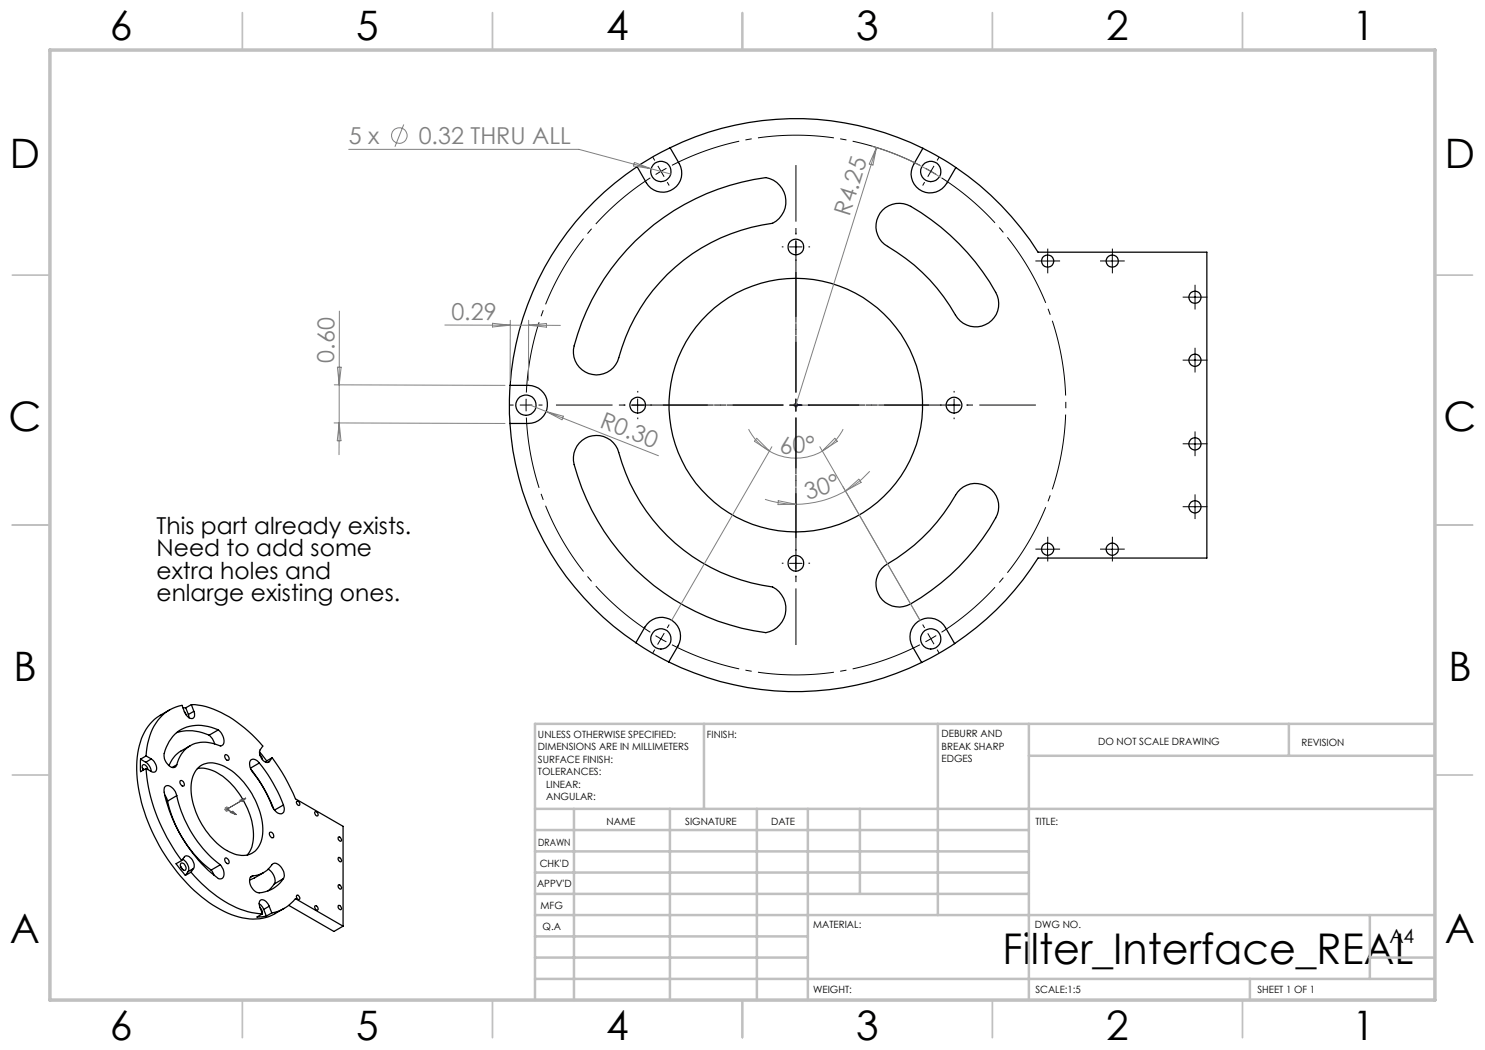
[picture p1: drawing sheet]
<svg xmlns="http://www.w3.org/2000/svg" width="297mm" height="210mm" viewBox="0 0 297 210" stroke-linecap="round" stroke-linejoin="round" font-family="sans-serif">
<g fill="none" stroke="#000" stroke-width=".25">
<path d="M127.4 33.3a57.1 57.1 0 0 0-25.4 43.8M134 29.6a57.2 57.2 0 0 1 50.6 .1M134 29.6l1.9 3.1a3.8 3.8 0 0 1-1.4 5.2 3.8 3.8 0 0 1-5.2-1.4l-1.9-3.2M134 29.6a47.9 47.9 0 0 0-6.6 3.7M184.6 29.7l-1.9 3.2a3.8 3.8 0 0 0 1.4 5.2 3.8 3.8 0 0 0 5.2-1.4l1.9-3.2M184.6 29.7l4.2 2.3 2.4 1.5M191.2 33.5a57.6 57.6 0 0 1 16.4 16.9h33.8v61.2h-33.8a56.4 56.4 0 0 1-16.7 17.1M127.1 48.2a46.2 46.2 0 0 1 26.1-12.7 4.9 4.9 0 0 1 3.9 4.1 4.9 4.9 0 0 1-2.6 5.1 36.9 36.9 0 0 0-31 27.6 4.6 4.6 0 0 1-5.8 2.4 4.6 4.6 0 0 1-2.9-5.5 46.3 46.3 0 0 1 12.3-21zM176.5 42a4.7 4.7 0 0 1 5.6-.7 45.4 45.4 0 0 1 17.4 17.9 4.6 4.6 0 0 1-2.4 5.7 4.6 4.6 0 0 1-6-1.9 37.5 37.5 0 0 0-14.2-14.1 4.6 4.6 0 0 1-.4-6.9zM102 77.1h3.7a3.8 3.8 0 0 1 3.8 3.8 3.8 3.8 0 0 1-3.8 3.8h-3.7M102 77.1l-.1 2.8 .1 4.8M102 84.7a57.3 57.3 0 0 0 25.2 43.8"/>
<path d="M115.9 88.6a4.6 4.6 0 0 1 7.9 1.9 36.6 36.6 0 0 0 30.7 26.9 4.9 4.9 0 0 1 2.6 5 4.9 4.9 0 0 1-3.9 4.1 45.8 45.8 0 0 1-38.5-34.4 4.6 4.6 0 0 1 1.2-3.5zM192.1 97.9a4.6 4.6 0 0 1 5.9-.2 4.6 4.6 0 0 1 1.1 5.9 44.4 44.4 0 0 1-17.7 17.5 4.6 4.6 0 0 1-5.8-2.4 4.6 4.6 0 0 1 1.9-5.9 37.6 37.6 0 0 0 14-14.4zM127.2 128.5l1.8-3.1a3.8 3.8 0 0 1 5.2-1.4 3.8 3.8 0 0 1 1.4 5.2l-1.9 3.2M127.2 128.5l3.2 2.1 3.3 1.8M133.7 132.4a57.2 57.2 0 0 0 50.6 .1M190.9 128.7l-1.8-3.2a3.8 3.8 0 0 0-5.2-1.4 3.8 3.8 0 0 0-1.4 5.2l1.8 3.2M190.9 128.7l-3.2 2-3.4 1.8M28.1 151.8v2.5l1.1-.6M28.1 151.8l1 .7M28.5 153.6l.3 .3M29.1 152.5a2.34 2.34 0 0 1 1.1 1.8M29.2 153.7a35 35 0 0 0 7.1 18.4"/>
<path d="M29.2 151.2l-1.1 .6M29.2 153.7l1 .6M29.2 151.2l1.1 .6M29.6 153.9a.89 .89 0 0 0-1-.9l-.2 .4 .3 .6M30.3 151.8a1.98 1.98 0 0 1 .8 2.5l-.3 .1-.6-.1M30.3 151.8l-1.2 .7M32.9 159l.6 1.2M33.9 142l-1.8 1a10 10 0 0 0-4.5 7.6 29.7 29.7 0 0 0 3.8 17.6 32.5 32.5 0 0 0 13.4 14.1 10.8 10.8 0 0 0 10.1 .5l1.9-1.1M35.3 146.5a9.1 9.1 0 0 1 6.5 .5M35.3 159.1a2.21 2.21 0 0 0-2-1.9l-.5 .5a20.1 20.1 0 0 0 2.5 7.9 27.9 27.9 0 0 0 8.6 10.2 .94 .94 0 0 0 .9-1.4l-.2-.6-.5-.8M35.3 159.1a23.9 23.9 0 0 0 8.8 13.9M35.3 159.1l-1.8 1.1"/>
<path d="M35.3 153l-.9 .5M36.1 156.1a.68 .68 0 0 1 .6 .4 .68 .68 0 0 1 0 .7 .76 .76 0 0 1-.6-1.1zM36.6 141.6h.5M36.9 142.3l.3 .6M37.1 141.6l.6 1.3M37.7 142.9l.1 .7M38.1 149.1a9.3 9.3 0 0 0-3 2l-.7 .8-.6 1.2M38.3 140.9a16.8 16.8 0 0 1 9.8 4.1l2.3 1.9 2.2 2.3a1.75 1.75 0 0 0-.7 1.3 1.93 1.93 0 0 0 1.8 2l.2-.2M38.3 140.9l-1.2 .7M38.3 140.9l.5 1.4M38.8 142.3a.89 .89 0 0 1-.5 1.4 2 2 0 0 1-1.4-1.3l-.5-1.3a9 9 0 0 0-6.9 7.6l-.3 2.5M38.8 142.3l-1.1 .6"/>
<path d="M39.5 153.7a6.9 6.9 0 0 1 5.5 1.9 15.3 15.3 0 0 1 5.6 12.8l-.4 1.4-.7 1.2M39.7 153.5a4.4 4.4 0 0 1 5.2-.2 15.4 15.4 0 0 1 7.6 13.5 4.1 4.1 0 0 1-4.2 4.3 10 10 0 0 1-6.7-4.5 14 14 0 0 1-3.2-10.8l.5-1.3zM41.8 147l.7 .7 .4 1.1M43.7 146a7.8 7.8 0 0 0-8.8 .9 6.9 6.9 0 0 0-2.1 4.5 2.22 2.22 0 0 0 2.1 2.1l.4-.5M43.7 146a2.57 2.57 0 0 1 .9 3l-.3 .2a8 8 0 0 0-5.7-.3 5.9 5.9 0 0 0-3.3 4.1M43.7 146l-1.9 1M45 151a.66 .66 0 0 1 .7 .3 .66 .66 0 0 1-.1 .8 .77 .77 0 0 1-.6-1.1zM50.2 153.8a30.2 30.2 0 0 1 4.6 8M51.9 152.6a1.04 1.04 0 0 0-.9-.7 1.04 1.04 0 0 0-1 .5 2.54 2.54 0 0 0 .6 2.1 27.5 27.5 0 0 1 4.1 7.2 1.4 1.4 0 0 0 1.9 .9l.3-.8-.2-.8M51.9 152.6a31.2 31.2 0 0 1 4.8 8.4M51.9 152.6l-1.8 1M51.9 150.3l1.4 1.9"/>
<path d="M52 151l.4 .4 .1 .5M53.3 152.2l-.2 .2M53.9 152.3l-.4 .2M54.4 151.5a38.2 38.2 0 0 1 4.7 8.3l9.5 5.5v19.9M54.4 151.5l-1.1 .7M54.4 151.5l-.5 .8M33.5 160.2a24 24 0 0 0 8.7 13.8M36.1 173.2l.3 .6M36.2 172.6a.88 .88 0 0 1 .9 .5 .88 .88 0 0 1-.2 1 1.07 1.07 0 0 1-.7-1.5zM36.3 172.1l-1.1 .6 1.9 2.4M36.3 172.1l.6-.7a.89 .89 0 0 1 1.3 .3 1.9 1.9 0 0 1 .5 2M36.5 171.9a2.06 2.06 0 0 1 1.1 2.4"/>
<path d="M37.6 174.3l-.5 .8M38.2 174.4a23.3 23.3 0 0 0 12.1 8.1l2.2 .3M38.2 174.4l-1.1 .7M38.7 173.7l-.5 .7M38.7 173.7l-1.1 .6M42.2 174l.6 1.1M44.1 173l-1.9 1M45 171.6a.68 .68 0 0 1 .7 .4 .68 .68 0 0 1-.1 .7 .79 .79 0 0 1-.6-1.1zM50.6 175.2a5.2 5.2 0 0 0 3.9-2.4 1.62 1.62 0 0 1 2.1 1.2l.3 1.1-.2 .6M50.6 175.2a1.28 1.28 0 0 0-.5 1.9 2.06 2.06 0 0 0 2.9 1.3 6.2 6.2 0 0 0 3.7-2.7M50.6 175.2l-.5 .3M52.7 174.5l-2.8 1.5"/>
<path d="M53.6 173.8a2.55 2.55 0 0 1 1.3 3M54 166.5a.66 .66 0 0 1 .7 .3 .66 .66 0 0 1-.1 .8 .76 .76 0 0 1-.6-1.1zM54.9 176.8l-1.3 1.4M56.7 175.7l-1.8 1.1M56.7 161l-1.8 1M59.3 160.3a.5 .5 0 0 1 .6 .2 .5 .5 0 0 1-.1 .6 .67 .67 0 0 1-.5-.8zM59.4 179a.54 .54 0 0 1 .5 .3 .54 .54 0 0 1-.1 .6 .58 .58 0 0 1-.4-.9zM62.9 162.4a.45 .45 0 0 1 .6 .2 .45 .45 0 0 1-.1 .6l-.3-.2zM67.7 167.4a.51 .51 0 0 1 .5 .3 .51 .51 0 0 1-.1 .6 .63 .63 0 0 1-.4-.9zM67.7 176.9a.54 .54 0 0 1 .5 .4 .54 .54 0 0 1-.1 .5 .58 .58 0 0 1-.4-.9zM67.7 171.5a.54 .54 0 0 1 .5 .3 .54 .54 0 0 1-.1 .6 .58 .58 0 0 1-.4-.9zM51.8 180.8l.7 .6 .2 .5"/>
<path d="M52 181.6l.4 .6 .1 .5M52.5 182.8l-1.1 .6 1.9-.2M52.7 181.9l.6 1.3M53.8 181.2a1.54 1.54 0 0 0-1.7-1.2l-.3 .7 .7 2.1M53.8 181.2l.6 1.4M53.8 181.2l-1.1 .7M54.4 182.6a7.8 7.8 0 0 0 4.7-2.9l9.5 5.5M54.4 182.6l-1.1 .6M57.7 181.1l9.1 5.2 1.8-1.1M63 181.2a.49 .49 0 0 1 .5 .2 .49 .49 0 0 1-.1 .6 .65 .65 0 0 1-.4-.8zM67.7 181.1a.51 .51 0 0 1 .5 .3 .51 .51 0 0 1-.1 .6 .63 .63 0 0 1-.4-.9z"/>
<circle cx="132.2" cy="34.3" r="2.03"/>
<circle cx="186.2" cy="34.3" r="2.03"/>
<circle cx="159.2" cy="49.4" r="1.58"/>
<circle cx="209.5" cy="52.2" r="1.22"/>
<circle cx="222.5" cy="52.2" r="1.23"/>
<circle cx="239" cy="59.5" r="1.22"/>
<circle cx="239" cy="72" r="1.22"/>
<circle cx="105.2" cy="81" r="2.03"/>
<circle cx="127.5" cy="81" r="1.58"/>
<circle cx="159.2" cy="81" r="25.4"/>
<circle cx="190.8" cy="81" r="1.57"/>
<circle cx="239" cy="88.8" r="1.22"/>
<circle cx="159.2" cy="112.6" r="1.57"/>
<circle cx="209.5" cy="109.8" r="1.22"/>
<circle cx="222.5" cy="109.8" r="1.23"/>
<circle cx="239" cy="101.4" r="1.22"/>
<circle cx="132.2" cy="127.8" r="2.03"/>
<circle cx="186.2" cy="127.8" r="2.03"/>
</g>
<g fill="none" stroke="#808080" stroke-width=".2">
<path d="M69.7 29.9h46.1l14.4 3.9M80.8 24.9l-1.8 4.4M126.9 32.5l3.3 1.3-3.5-.6zM130.2 33.8l4 1M174.3 29.2a51.4 51.4 0 0 1 13.8 6.3M175.3 29.5l-16.1 51.5M175.3 29.5l-.7 3.5-.8-.2zM66.9 77l34.1 .1M67.5 73.4h.7l-.4 3.6zM67.9 62.2l-.1 22.4M89 65h13M98.5 64.7l3.5 .3-3.5 .4z"/>
<path d="M102 65h3.7M102.1 64.1l-.1 12M105.7 64.1v12M105.7 65l6.4 .1M105.7 65l3.6-.3v.7zM66.8 84.6l34.2 .1M67.8 84.6v6.3M67.8 84.6l.4 3.6h-.7zM105.7 80.9l3.5 1.4M109.2 82.3l22.5 8.8M109.2 82.3l3.5 .9-.3 .8zM149.7 85.8a10.2 10.2 0 0 0 4.2 4.4"/>
<path d="M151.3 87.7l2.6 2.5-3-1.9zM153 99.9a20.3 20.3 0 0 0 6.2 1M153.9 90.2a10.4 10.4 0 0 0 10.6 0M154.4 89.4l-20.1 34.7M158.7 81h1M158.8 80.7l.7 .7M159.2 80.5v1M159.5 80.7l-.7 .7M164 89.4l20 34.7-15.4-26.8M167 87.7l.5 .6-3 1.9zM168.6 85.8a10.2 10.2 0 0 1-4.1 4.4M169.1 98.2a19.9 19.9 0 0 1-9.9 2.7"/>
<path d="M169.1 98.2l2.7-2.4 .4 .7zM174 94.3a20.4 20.4 0 0 1-4.9 3.9M155.6 100.1l3.6 .8h-3.6zM44.9 161.8h1M45 161.5l.7 .7M45.4 161.3v1M45.7 161.5l-.7 .7"/>
<circle cx="79.9" cy="27.1" r="1.55"/>
</g>
<path d="M159 81h.3zM159.1 81h.1zM159.2 81h.1M159.2 81h2.7M160.2 81h-.5h.5M161.9 81h-.3h.3M48.9 159.7l.3-.1zM49.2 159.6l-3.8 2.2 1.9 1.1M46.1 162.5l.5-.3 .7 .7zM47 162.8l.3 .1zM48 160l1.2-.4-.7 .7z" fill="none" stroke="#00f" stroke-width=".2"/>
<g fill="none" stroke="#000" stroke-width=".2" stroke-dasharray="15.2 1.3 1.3 1.3" stroke-linecap="butt">
<path d="M131 32.1l-.4-.7M132.2 34.3l-1.1 .6M132.2 34.3l1.1-.6M132.2 34.3l-.6-1.1M132.2 34.3l.6 1M133.5 36.4l.3 .7M184.9 36.4l-.4 .7M186.2 34.3l-1.1-.6M186.2 34.3l1.1 .6M186.2 34.3l.6-1.1M186.2 34.3l-.6 1M187.4 32.1l.4-.7"/>
<path d="M156.7 49.4h-.3M159.2 46.9v-.4M159.2 51.9v.3M161.7 49.4h.3M208.3 52.2h-1.2M209.5 50.9v-1.2M209.5 53.4v1.3M210.8 52.2h1.2M221.2 52.2h-1.2M222.5 50.9v-1.2M222.5 53.4v1.3M223.7 52.2h1.2"/>
<path d="M237.8 59.4h-1.3M239 58.2v-1.2M240.3 59.4h1.2M127.6 78.5v-.3M190.8 78.5v-.3M237.8 72h-1.3M239 60.7v1.2M239 70.8v-1.2M239 73.3v1.2M240.3 72h1.2M102.7 81h-.8M105.2 81v1.3"/>
<path d="M105.2 81v-1.2M105.2 81h-1.2M105.2 81h1.3M107.7 81h.8M125.1 81h-.4M127.6 83.5v.3M130.1 81h.3M159.2 81v-1.2M159.2 81h-1.3M159.2 81v1.3M159.2 81h1.2M188.3 81h-.3"/>
<path d="M190.8 83.5v.3M193.3 81h.3M237.8 88.8h-1.3M239 87.5v-1.2M239 90v1.2M240.3 88.8h1.2M156.7 112.6h-.3M159.2 110.1v-.3M159.2 115.1v.4M161.7 112.6h.3M208.3 109.8h-1.2M209.5 108.6v-1.2"/>
<path d="M209.5 111.1v1.2M210.8 109.8h1.2M221.2 109.8h-1.2M222.5 108.6v-1.2M222.5 111.1v1.2M223.7 109.8h1.2M237.8 101.3h-1.3M239 100.1v-1.2M239 102.6v1.2M240.3 101.3h1.2M131 129.9l-.4 .7M133.5 125.6l.3-.7"/>
<path d="M184.9 125.6l-.4-.7M186.2 127.8l1.1-.7M186.2 127.8l-1.1 .6M186.2 127.8l.6 1M186.2 127.8l-.6-1.1M187.4 129.9l.4 .7"/>
</g>
<path d="M130.1 35.6a54 54 0 0 0-24.8 42.9M184 33.1a54 54 0 0 0-49.6 0M105.3 83.5a54 54 0 0 0 24.8 43M134.4 129a54 54 0 0 0 49.6 0" fill="none" stroke="#000" stroke-width=".2" stroke-dasharray="15.2 1.3 1.3 1.3" stroke-dashoffset=".9" stroke-linecap="butt"/>
<path d="M188.3 126.5a54 54 0 0 0 0-90.9" fill="none" stroke="#000" stroke-width=".2" stroke-dasharray="15.2 1.3 1.3 1.3" stroke-dashoffset="1.2" stroke-linecap="butt"/>
<g fill="none" stroke="#000" stroke-width=".2">
<path d="M157.9 49.4h2.5M159.2 48.1v2.6M208.3 52.2h2.5M209.5 51v2.5M221.2 52.2h2.5M222.5 51v2.5M237.7 59.4h2.5M239 58.2v2.5M127.5 79.8v2.5M159.2 79.8v2.5M190.8 79.8v2.5M237.7 72h2.5"/>
<path d="M239 70.8v2.5M126.3 81h2.5M157.9 81h2.5M189.5 81h2.6M237.7 88.8h2.5M239 87.5v2.5M157.9 112.7h2.5M159.2 111.4v2.5M208.3 109.8h2.5M209.5 108.6v2.5M221.2 109.8h2.5M222.5 108.6v2.5"/>
<path d="M237.7 101.3h2.5M239 100.1v2.5M131.1 127.1l2.2 1.3M132.8 126.7l-1.2 2.2"/>
</g>
<path d="M159.2 78.5v-45.5M156.7 81h-45.5M159.2 83.5v45.5M161.7 81h45.5" fill="none" stroke="#000" stroke-width=".2" stroke-dasharray="15.2 1.3 1.3 1.3" stroke-dashoffset="3.9" stroke-linecap="butt"/>
<path d="M159.2 78.5v-24.1M156.7 81h-24.1M159.2 83.5v24.1M161.7 81h24.1" fill="none" stroke="#000" stroke-width=".2" stroke-dasharray="15.2 1.3 1.3 1.3" stroke-dashoffset="5.1" stroke-linecap="butt"/>
<g fill="none" stroke="#c0c0c0" stroke-width=".35">
<path d="M48.5 2.5v7.5M98.5 2.5v7.5M148.5 2.5v7.5M198.5 2.5v7.5M248.5 2.5v7.5M2.5 55h7.5M287 55h7.5M2.5 105h7.5M287 105h7.5M2.5 155h7.5M287 155h7.5M48.5 200v7.5"/>
<path d="M98.5 200v7.5M148.5 200v7.5M198.5 200v7.5M248.5 200v7.5"/>
</g>
<g fill="none" stroke="#c0c0c0" stroke-width=".5">
<path d="M140.8 144.8v17M187.6 144.8v38.2M205.8 144.8v55.2M205.8 151.2h81.2M257.8 144.8v6.4M287 144.8h-180v55.2M107 161.8h180M107 178.8h98.8M107 174.5h98.8M107 170.3h98.8M107 166h98.8M114.8 161.8v38.2"/>
<path d="M134 161.8v38.2M151.4 161.8v38.2M161.6 161.8v38.2M172 161.8v17M107 195.8h180M107 191.5h54.6M107 187.3h54.6M107 183h180M250 195.8v4.2M274 191.5h13M274 183v12.8"/>
</g>
<path d="M10 10h277v190h-277z" fill="none" stroke="#c0c0c0" stroke-width=".7"/>
<g fill="#00f">
<path d="M161.6 81h.3zM159.1 81h.1z"/>
<path d="M159.7 81h.5zM159 81h.3zM47 162.8l.3 .1zM48.9 159.7l.3-.1zM46.1 162.5l.5-.3 .7 .7zM48 160l1.2-.4-.7 .7z"/>
</g>
<text font-size="8.5" x="200.5" y="192.7">Filter_Interface_REAL</text>
<g font-size="8.1">
<text x="22" y="8">6</text>
<text x="71.2" y="8">5</text>
<text x="121.2" y="8">4</text>
<text x="171.2" y="8">3</text>
<text x="221.2" y="8">2</text>
<text x="270.5" y="8">1</text>
<text x="2" y="33.6">D</text>
<text x="289" y="33.6">D</text>
<text x="1.7" y="86.1">C</text>
<text x="288.7" y="86.1">C</text>
<text x="2.7" y="136.1">B</text>
<text x="289.7" y="136.1">B</text>
<text x="2" y="188.6">A</text>
<text x="289" y="188.6">A</text>
<text x="22" y="208">6</text>
<text x="71.2" y="208">5</text>
<text x="121.2" y="208">4</text>
<text x="171.2" y="208">3</text>
<text x="221.2" y="208">2</text>
<text x="270.5" y="208">1</text>
</g>
<g font-size="4.7" fill="#808080">
<text x="69.8" y="28.8">5 x</text>
<text x="83.7" y="28.8">0.32 THRU ALL</text>
<text x="169.9" y="43.3" transform="rotate(-73 169.9 43.3)">R4.25</text>
<text x="90.3" y="64">0.29</text>
<text x="66.9" y="72.5" transform="rotate(-90 66.9 72.5)">0.60</text>
<text x="119.8" y="85.4" transform="rotate(22 119.8 85.4)">R0.30</text>
<text x="156" y="90.7" transform="rotate(-2 156 90.7)">60°</text>
<text x="161.5" y="100" transform="rotate(-17 161.5 100)">30°</text>
</g>
<g font-size="4.7">
<text x="31.3" y="106.7">This part already exists.</text>
<text x="31.3" y="111.2">Need to add some</text>
<text x="31.3" y="115.8">extra holes and</text>
<text x="31.3" y="120.3">enlarge existing ones.</text>
</g>
<text font-size="3.9" x="277.9" y="188.5">A4</text>
<g font-size="2">
<text x="107.6" y="147.6">UNLESS OTHERWISE SPECIFIED:</text>
<text x="141.4" y="147.6">FINISH:</text>
<text x="188.3" y="147.5">DEBURR AND</text>
<text x="188.3" y="150">BREAK SHARP</text>
<text x="219.6" y="149">DO NOT SCALE DRAWING</text>
<text x="260.3" y="149.2">REVISION</text>
<text x="107.6" y="150.1">DIMENSIONS ARE IN MILLIMETERS</text>
<text x="107.6" y="152.6">SURFACE FINISH:</text>
<text x="107.6" y="155.1">TOLERANCES:</text>
<text x="188.3" y="152.5">EDGES</text>
<text x="109.2" y="157.6">LINEAR:</text>
<text x="109.2" y="160.1">ANGULAR:</text>
<text x="121.3" y="165">NAME</text>
<text x="137" y="164.9">SIGNATURE</text>
<text x="154.2" y="164.9">DATE</text>
<text x="207.1" y="164.9">TITLE:</text>
<text x="107.6" y="169.1">DRAWN</text>
<text x="107.9" y="173.3">CHK'D</text>
<text x="107.4" y="177.4">APPV'D</text>
<text x="108.1" y="181.8">MFG</text>
<text x="108.5" y="186">Q.A</text>
<text x="162.6" y="185.5">MATERIAL:</text>
<text x="207" y="185.5">DWG NO.</text>
<text x="162.6" y="198.5">WEIGHT:</text>
<text x="207.1" y="198.6">SCALE:1:5</text>
<text x="251.5" y="198.6">SHEET 1 OF 1</text>
</g>
</svg>
